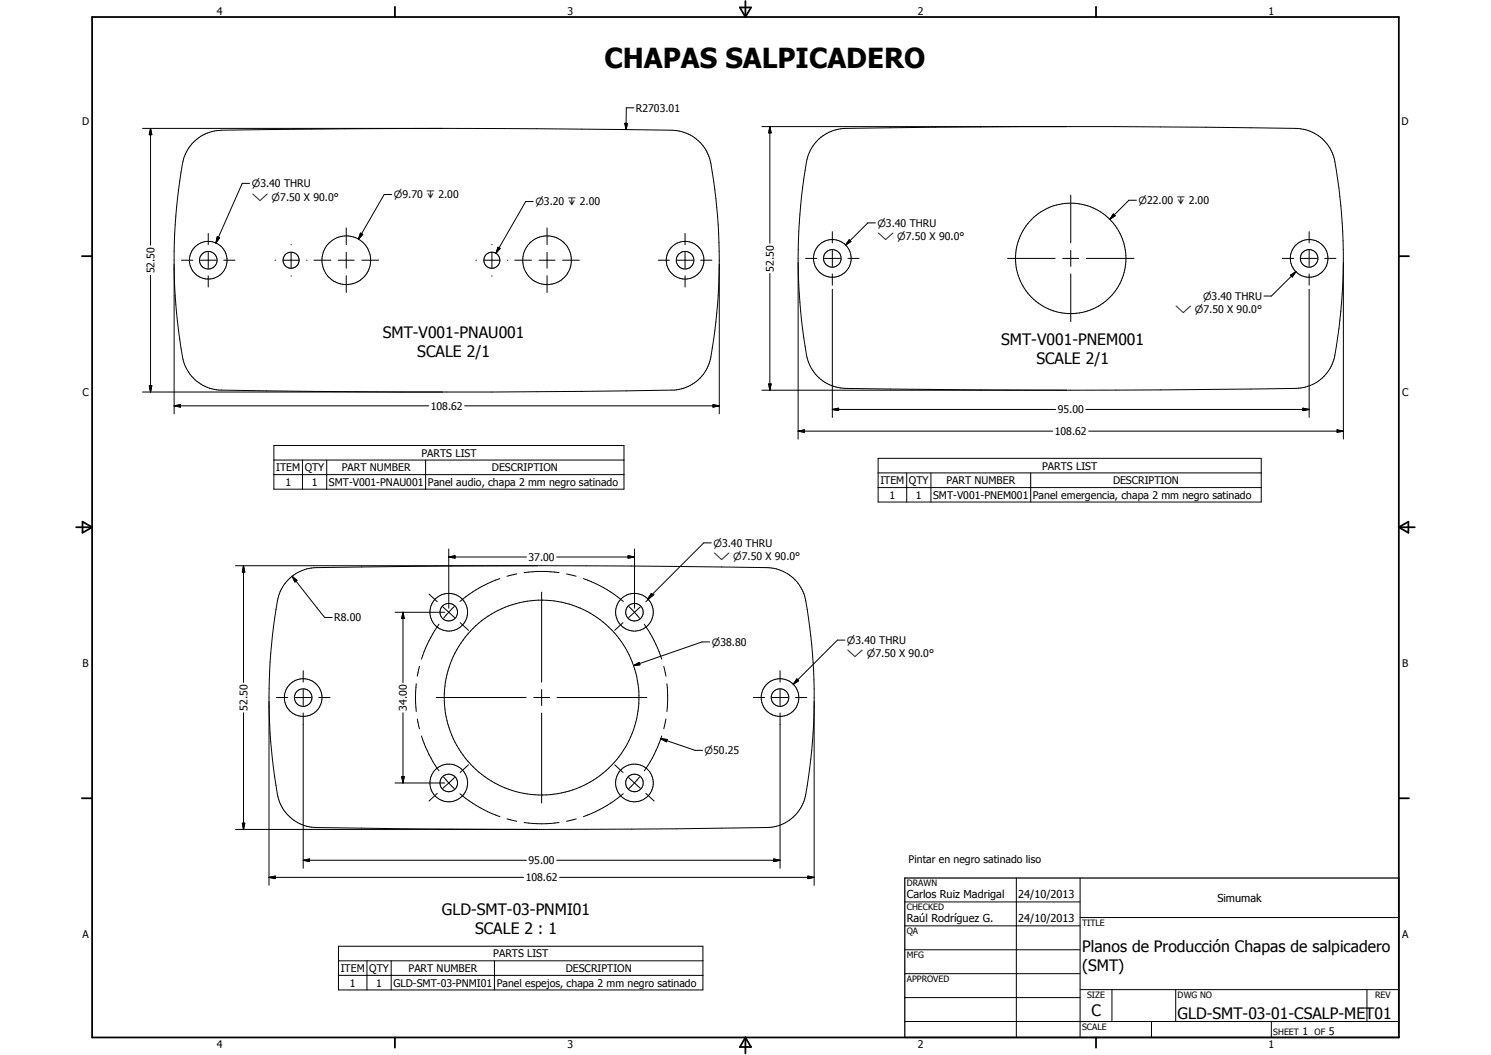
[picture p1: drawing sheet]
<svg xmlns="http://www.w3.org/2000/svg" width="594mm" height="420mm" viewBox="0 0 594 420" stroke-linecap="round" stroke-linejoin="round" font-family="sans-serif">
<g fill="none" stroke="#000" stroke-width=".4">
<path d="M56.8 51.1h119.6M60 51.1l.5 2.5h-1zM60 51.1v46.5M249 49.1h1l-.5 2.5zM252.6 42.9h-3.1v8.7M303.6 50.4h141l71.8 .7a16.1 16.1 0 0 1 15.3 12.3 219.1 219.1 0 0 1-.3 79.9 16 16 0 0 1-15 11.4l-89.8 .7-89.8-.7a16.1 16.1 0 0 1-15.5-13.3 220.1 220.1 0 0 1 .5-78.9 15.9 15.9 0 0 1 15-11.4l71.9-.7M306.7 50.4l.5 2.5h-.9zM306.7 50.4v46.5M99.5 73h-3l-10.5 23.8M156.1 77.5h-3l-10.3 17.7M426.6 77.7v19M452.8 79.8h-3l-7.6 7.6"/>
<path d="M83 93v4.5M86.6 94.3l.9 .4-1.5 2.1zM116 97.3v.2M138 90.8v6.7M143.6 92.8l.9 .5-1.7 1.9zM196 97.3v.2M198.4 98.5l.9 .4-1.7 2zM212.5 80.3h-3l-11.9 20.6M218 90.8v6.7M273 93v4.5M331.6 92.2v4.5M331.6 99.7v6.4"/>
<path d="M338.4 95.5l.6 .7-2.1 1.4zM348.8 88.8h-3l-8.9 8.8M426.6 99.7v6.4M443.6 85.2l.7 .7-2.1 1.5zM521.6 92.2v4.5M521.6 99.7v6.4M60 109.6v46.5M69.4 107.2a197.4 197.4 0 0 0 4 37.7 16.1 16.1 0 0 0 14.8 10.5l71.8 .7M72.3 103.6h4.5M79.8 103.6h6.3M83 100.5v6.3M83 109.8v4.5"/>
<path d="M89.1 103.6h4.5M109.6 103.6h.2M112.8 103.6h6.4M116 100.5v6.3M116 109.8v.2M122.2 103.6h.1M125.1 103.6h6.7M134.8 103.6h6.3M138 100.5v6.3M138 109.8v6.7M144.1 103.6h6.8M189.6 103.6h.2"/>
<path d="M192.8 103.6h6.4M196 100.5v6.3M196 109.8v.2M202.2 103.6h.1M205.1 103.6h6.7M214.8 103.6h6.3M218 100.5v6.3M218 109.8v6.7M224.1 103.6h6.7M262.3 103.6h4.5M269.8 103.6h6.3M273 100.5v6.3"/>
<path d="M273 109.8v4.5M279.1 103.6h4.5M286.6 105.2v59.6M306.7 108.9v46.5M318 104.5v70.4M321 102.9h4.5M328.5 102.9h6.3M331.6 109.1v4.5M331.6 115.2v51M337.8 102.9h4.5M401.4 102.9h19M423.5 102.9h6.3"/>
<path d="M426.6 109.1v19M432.8 102.9h19M510.9 102.9h4.5M514.2 109.6l2.1-1.4-1.4 2.1zM516.3 108.2l-9.7 9.7h-3M518.4 102.9h6.4M521.6 109.1v4.5M521.6 115.2v51M527.8 102.9h4.5M535.3 104.5v70.4M56.8 156.1h139.2l71.8-.7a15.9 15.9 0 0 0 15.4-13.2 220.1 220.1 0 0 0-.4-79 16 16 0 0 0-15-11.3l-89.8-.8-89.8 .8a16.1 16.1 0 0 0-15.5 13.2 220.8 220.8 0 0 0-3.3 35v64.7M59.5 153.6h1l-.5 2.5z"/>
<path d="M303.6 155.4h121.4M306.3 152.9h.9l-.5 2.5zM69.4 161.6l2.5-.4v.9zM69.4 161.6h101.4M109.1 177.4h139.5v17.4h-139.5zM185.2 161.6h101.4M284.1 161.2l2.5 .4-2.5 .5zM318 171.7l2.5-.5v1zM318 171.7h101.5M331.6 163.1l2.5-.5v.9zM331.6 163.1h89M432.6 163.1h89"/>
<path d="M433.8 171.7h101.5M519.1 162.6l2.5 .5-2.5 .4zM532.8 171.2l2.5 .5-2.5 .5zM109.1 183.2h139.5M109.1 189h139.5M120.5 183.2v11.6M130.2 183.2v11.6M169.6 183.2v11.6M349.9 182.5h152.6v17.4h-152.6zM349.9 188.3h152.6M349.9 194.2h152.6M361.3 188.3v11.6"/>
<path d="M370.9 188.3v11.6M410.7 188.3v11.6M178.8 218.7v23.5M252.8 218.7v23.5M283.4 216.2h-3l-22.3 22.3M93.8 225.3l157.9 .1 53.9 .7a16 16 0 0 1 15.4 13.2 219.5 219.5 0 0 1 3.4 35v78.3M97 225.3l.5 2.5h-.9zM97 225.3v46.5M116.4 229.5l1.9 1.6-.8 .7zM116.4 229.5l13 16.4h3M170.9 236.6l3.3 3M178.8 221.8l2.5-.5v1z"/>
<path d="M178.8 221.8h31M197.9 225.3l-71.9 .8a16 16 0 0 0-15.5 13.2 219.5 219.5 0 0 0 .5 78.9 15.9 15.9 0 0 0 15 11.4l35.9 .5 53.9 .2 53.9-.2 35.9-.5a16 16 0 0 0 15.4-13.2 220.8 220.8 0 0 0 3.4-35.1M199.2 230.4a49 49 0 0 0-15.9 9.1M205.9 228.6l-3.9 .9M208.8 228a49 49 0 0 1 14 0M215.8 235.8v35.9M221.8 221.8h31M225.7 228.6l3.9 .9M232.4 230.4a50.1 50.1 0 0 1 16 9.1M250.3 221.3l2.5 .5-2.5 .5zM259.5 236.4l.7 .7-2.1 1.4zM260.6 236.6l-3.3 3"/>
<path d="M157.4 243.8h19.8M160.6 243.8l.5 2.5h-1zM160.6 243.8v28M174.9 248.6a51.2 51.2 0 0 0-7 13.9M176.4 241.7l2.4 2.1M178.8 243.8l2.3 2.2M178.8 243.8l-2.1 2.4M181 241.6l-2.2 2.2M183.3 248l3.4 3M248.2 248l-3.3 3M250.6 241.6l2.2 2.2M252.8 243.8l-2.3 2.2"/>
<path d="M252.8 243.8l2 2.4M255.1 241.7l-2.3 2.1M256.7 248.6a52.7 52.7 0 0 1 6.9 13.9M282.7 255.7h-3l-27.3 9.4M336.7 254.9h-3l-17.6 17.6M107.2 279.4v73.2M110.1 277.8h4.5M117.6 277.8h6.4M120.8 267.1v4.6M120.8 274.6v6.4M127 277.8h4.5M165.9 272.3l-.3 4.7 .3 6.4"/>
<path d="M167.1 265.4l-.8 3.9M173.8 277.8h35.8M212.6 277.8h6.4M215.8 274.6v6.4M221.9 277.8h35.9M252.4 265.1l2.3-1.3 .3 1zM264.5 265.4l.8 3.9M265.7 272.3l.3 4.7-.3 6.4M300.1 277.8h4.5M307.6 277.8h6.4M310.8 267.1v4.6M310.8 274.6v6.4"/>
<path d="M316.9 277.8h4.6M317.5 270.4l.7 .7-2.1 1.4zM97 283.8v46.5M120.8 284v61.8M160.6 283.8v28M166.3 286.3l.8 3.9M167.9 293.1a51.9 51.9 0 0 0 7 13.9M215.8 284v35.8M263.3 294.2l2.5 .3-.3 .9zM263.3 294.2l13.6 4.6h3M263.6 293.1a50 50 0 0 1-6.9 13.9M265.3 286.3l-.8 3.9"/>
<path d="M310.8 284v61.8M157.4 311.8h19.8M160.1 309.3h1l-.5 2.5zM174.2 316l-3.3 3M176.7 309.4l2.1 2.4M178.8 311.8l-2.4 2.1M178.8 311.8l2.2 2.3M181.1 309.7l-2.3 2.1M183.3 316.1a51.4 51.4 0 0 0 15.9 9.1M186.7 304.6l-3.4 3M244.9 304.6l3.3 3M248.4 316.1a51.4 51.4 0 0 1-16 9.1"/>
<path d="M250.5 309.7l2.3 2.1M252.8 311.8l2.3 2.1M252.8 311.8l-2.2 2.3M254.8 309.4l-2 2.4M257.3 316l3.3 3M93.8 330.3h120.4M96.6 327.8h.9l-.5 2.5zM202 326.1l3.9 1M208.8 327.6a48 48 0 0 0 14 0M229.6 326.1l-3.9 1M107.2 349.4l2.5-.5v1zM107.2 349.4h101.4"/>
<path d="M120.8 342.6l2.5-.5v1zM120.8 342.6h89M221.8 342.6h89M223 349.4h101.4M308.3 342.1l2.5 .5-2.5 .5zM321.9 348.9l2.5 .5-2.5 .5zM360.5 359.2h69.9M405 349.7v63.5M430.4 349.7v63.5M134.9 376.9h145.2v17.4h-145.2zM360.5 368.7h69.9M360.5 378.2h69.9"/>
<path d="M430.4 365.4h127M134.9 382.7h145.2M134.9 388.5h145.2M146.2 382.7v11.6M155.9 382.7v11.6M197 382.7v11.6M360.5 387.8h69.9M360.5 397.3h69.9M430.4 394.1h127M443.1 394.1v12.7M468.5 394.1v12.7M544.7 394.1v12.7"/>
<path d="M360.5 406.8h196.9M458.8 406.8v6.4M506.6 406.8v6.4"/>
<circle cx="83" cy="103.6" r="7.5"/>
<circle cx="83" cy="103.7" r="3.5"/>
<circle cx="116" cy="103.6" r="3.2"/>
<circle cx="138" cy="103.6" r="9.7"/>
<circle cx="196" cy="103.6" r="3.2"/>
<circle cx="218" cy="103.7" r="9.7"/>
<circle cx="273" cy="103.7" r="3.5"/>
<circle cx="273" cy="103.6" r="7.5"/>
<circle cx="331.6" cy="102.9" r="7.5"/>
<circle cx="331.6" cy="102.9" r="3.5"/>
<circle cx="426.6" cy="102.9" r="22"/>
<circle cx="521.6" cy="102.9" r="3.5"/>
<circle cx="521.6" cy="102.9" r="7.5"/>
<circle cx="178.8" cy="243.8" r="7.5"/>
<circle cx="178.8" cy="243.8" r="3.5"/>
<circle cx="252.8" cy="243.8" r="7.5"/>
<circle cx="252.8" cy="243.8" r="3.5"/>
<circle cx="120.8" cy="277.8" r="3.5"/>
<circle cx="120.8" cy="277.8" r="7.5"/>
<circle cx="215.8" cy="277.8" r="38.8"/>
<circle cx="310.8" cy="277.8" r="3.5"/>
<circle cx="310.8" cy="277.8" r="7.5"/>
<circle cx="178.8" cy="311.8" r="3.5"/>
<circle cx="178.8" cy="311.8" r="7.5"/>
<circle cx="252.8" cy="311.8" r="7.5"/>
<circle cx="252.8" cy="311.8" r="3.5"/>
</g>
<g fill="none" stroke="#000" stroke-width=".71">
<path d="M36.7 6.8h520.7v406.4h-520.7zM157.3 2.7v4.1M294.8 3h4.4l-2.2 3.8zM297 .4v6.4M436.7 2.7v4.1M32.6 102h4.1M557.4 102h4M30.3 210h6.4M32.9 207.8l3.8 2.2-3.8 2.2zM557.4 210h6.3M557.4 210l3.8-2.2v4.4zM32.6 317.9h4.1"/>
<path d="M557.4 317.9h4M157.3 413.2v4M297 413.2v6.3M297 413.2l2.2 3.8h-4.4zM436.7 413.2v4"/>
</g>
<path d="M360.5 349.7h196.9v63.5h-196.9z" fill="none" stroke="#000" stroke-width=".51"/>
<g fill="#000">
<path d="M60 51.1l.5 2.5h-1zM249 49.1h1l-.5 2.5zM306.7 50.4l.5 2.5h-.9zM86.6 94.3l.9 .4-1.5 2.1zM143.6 92.8l.9 .5-1.7 1.9zM198.4 98.5l.9 .4-1.7 2zM338.4 95.5l.6 .7-2.1 1.4zM443.6 85.2l.7 .7-2.1 1.5zM514.2 109.6l2.1-1.4-1.4 2.1zM59.5 153.6h1l-.5 2.5zM306.3 152.9h.9l-.5 2.5zM69.4 161.6l2.5-.4v.9z"/>
<path d="M284.1 161.2l2.5 .4-2.5 .5zM318 171.7l2.5-.5v1zM331.6 163.1l2.5-.5v.9zM519.1 162.6l2.5 .5-2.5 .4zM532.8 171.2l2.5 .5-2.5 .5zM97 225.3l.5 2.5h-.9zM116.4 229.5l1.9 1.6-.8 .7zM178.8 221.8l2.5-.5v1zM250.3 221.3l2.5 .5-2.5 .5zM259.5 236.4l.7 .7-2.1 1.4zM160.6 243.8l.5 2.5h-1zM252.4 265.1l2.3-1.3 .3 1z"/>
<path d="M317.5 270.4l.7 .7-2.1 1.4zM263.3 294.2l2.5 .3-.3 .9zM160.1 309.3h1l-.5 2.5zM96.6 327.8h.9l-.5 2.5zM107.2 349.4l2.5-.5v1zM120.8 342.6l2.5-.5v1zM308.3 342.1l2.5 .5-2.5 .5zM321.9 348.9l2.5 .5-2.5 .5z"/>
</g>
<text font-size="11" x="240.8" y="27">CHAPAS SALPICADERO</text>
<g font-size="6.3">
<text x="152.5" y="134.5">SMT-V001-PNAU001</text>
<text x="398.9" y="137.2">SMT-V001-PNEM001</text>
<text x="166.3" y="142.1">SCALE 2/1</text>
<text x="413" y="144.8">SCALE 2/1</text>
<text x="176.1" y="364.5">GLD-SMT-03-PNMI01</text>
<text x="189.3" y="372.1">SCALE 2 : 1</text>
<text x="431.1" y="379">Planos de Producción Chapas de salpicadero</text>
<text x="431.1" y="386.5">(SMT)</text>
<text x="434.8" y="404.7">C</text>
<text x="469.2" y="406">GLD-SMT-03-01-CSALP-MET01</text>
</g>
<g font-size="4.4">
<text x="361.3" y="357.5">Carlos Ruiz Madrigal</text>
<text x="405.7" y="357.7">24/10/2013</text>
<text x="485" y="359.2">Simumak</text>
<text x="361.3" y="367.1">Raúl Rodríguez G.</text>
<text x="405.7" y="367.2">24/10/2013</text>
</g>
<g font-size="4.2">
<text x="86.4" y="5.8">4</text>
<text x="226.1" y="5.8">3</text>
<text x="365.7" y="5.8">2</text>
<text x="505.4" y="5.8">1</text>
<text x="253.4" y="44.5">R2703.01</text>
<text x="32.8" y="49.6">D</text>
<text x="558.5" y="49.6">D</text>
<text x="61.5" y="108.9" transform="rotate(-90 61.5 108.9)">52.50</text>
<text x="308.3" y="108.2" transform="rotate(-90 308.3 108.2)">52.50</text>
<text x="32.9" y="157.6">C</text>
<text x="558.7" y="157.6">C</text>
<text x="171.7" y="163.2">108.62</text>
<text x="421.4" y="164.6">95.00</text>
<text x="420.3" y="173.2">108.62</text>
<text x="167.9" y="181.9">PARTS LIST</text>
<text x="110.1" y="187.7">ITEM</text>
<text x="121.4" y="187.7">QTY</text>
<text x="136.2" y="187.7">PART NUMBER</text>
<text x="196" y="187.7">DESCRIPTION</text>
<text x="415.2" y="187">PARTS LIST</text>
<text x="113.7" y="193.5">1</text>
<text x="124.2" y="193.5">1</text>
<text x="131.1" y="193.5">SMT-V001-PNAU001</text>
<text x="170.5" y="193.5">Panel audio, chapa 2 mm negro satinado</text>
<text x="350.8" y="192.8">ITEM</text>
<text x="362.2" y="192.8">QTY</text>
<text x="377.1" y="192.8">PART NUMBER</text>
<text x="443.5" y="192.8">DESCRIPTION</text>
<text x="354.4" y="198.6">1</text>
<text x="364.9" y="198.6">1</text>
<text x="371.8" y="198.7">SMT-V001-PNEM001</text>
<text x="411.6" y="198.7">Panel emergencia, chapa 2 mm negro satinado</text>
<text x="210.6" y="223.4">37.00</text>
<text x="133.2" y="247.5">R8.00</text>
<text x="32.9" y="265.5">B</text>
<text x="558.7" y="265.5">B</text>
<text x="98.6" y="283" transform="rotate(-90 98.6 283)">52.50</text>
<text x="162.1" y="283" transform="rotate(-90 162.1 283)">34.00</text>
<text x="210.6" y="344.1">95.00</text>
<text x="362" y="343.7">Pintar en negro satinado liso</text>
<text x="209.5" y="350.9">108.62</text>
<text x="32.9" y="373.4">A</text>
<text x="558.6" y="373.4">A</text>
<text x="196.5" y="381.3">PARTS LIST</text>
<text x="135.8" y="387.1">ITEM</text>
<text x="147.1" y="387.1">QTY</text>
<text x="162.8" y="387.1">PART NUMBER</text>
<text x="225.5" y="387.1">DESCRIPTION</text>
<text x="139.4" y="392.9">1</text>
<text x="149.9" y="392.9">1</text>
<text x="156.8" y="392.9">GLD-SMT-03-PNMI01</text>
<text x="197.9" y="393">Panel espejos, chapa 2 mm negro satinado</text>
<text x="518.9" y="412.3">1</text>
<text x="529.4" y="412.3">5</text>
<text x="86.4" y="417.2">4</text>
<text x="226.1" y="417.2">3</text>
<text x="365.7" y="417.2">2</text>
<text x="505.4" y="417.2">1</text>
</g>
<g font-size="4">
<text x="100.3" y="74.6">n3.40 THRU</text>
<text x="100.3" y="79.9">w n7.50 X 90.0°</text>
<text x="156.9" y="79">n9.70 x 2.00</text>
<text x="213.3" y="81.8">n3.20 x 2.00</text>
<text x="453.6" y="81.3">n22.00 x 2.00</text>
<text x="349.6" y="90.3">n3.40 THRU</text>
<text x="349.6" y="95.6">w n7.50 X 90.0°</text>
<text x="479.3" y="119.5">n3.40 THRU</text>
<text x="468.2" y="124.8">w n7.50 X 90.0°</text>
<text x="284.3" y="217.7">n3.40 THRU</text>
<text x="284.3" y="223.1">w n7.50 X 90.0°</text>
<text x="283.6" y="257.1">n38.80</text>
<text x="337.5" y="256.5">n3.40 THRU</text>
<text x="337.5" y="261.8">w n7.50 X 90.0°</text>
<text x="280.7" y="300.3">n50.25</text>
</g>
<g font-size="3.5">
<text x="361.3" y="353">DRAWN</text>
<text x="361.3" y="362.5">CHECKED</text>
<text x="431.1" y="368.7">TITLE</text>
<text x="361.3" y="372.1">QA</text>
<text x="361.3" y="381.6">MFG</text>
<text x="361.3" y="391.1">APPROVED</text>
<text x="433.1" y="397.5">SIZE</text>
<text x="469.2" y="397.5">DWG NO</text>
<text x="547.9" y="397.4">REV</text>
<text x="431.1" y="410.2">SCALE</text>
<text x="507.3" y="412.3">SHEET</text>
<text x="523.8" y="412.3">OF</text>
</g>
</svg>
